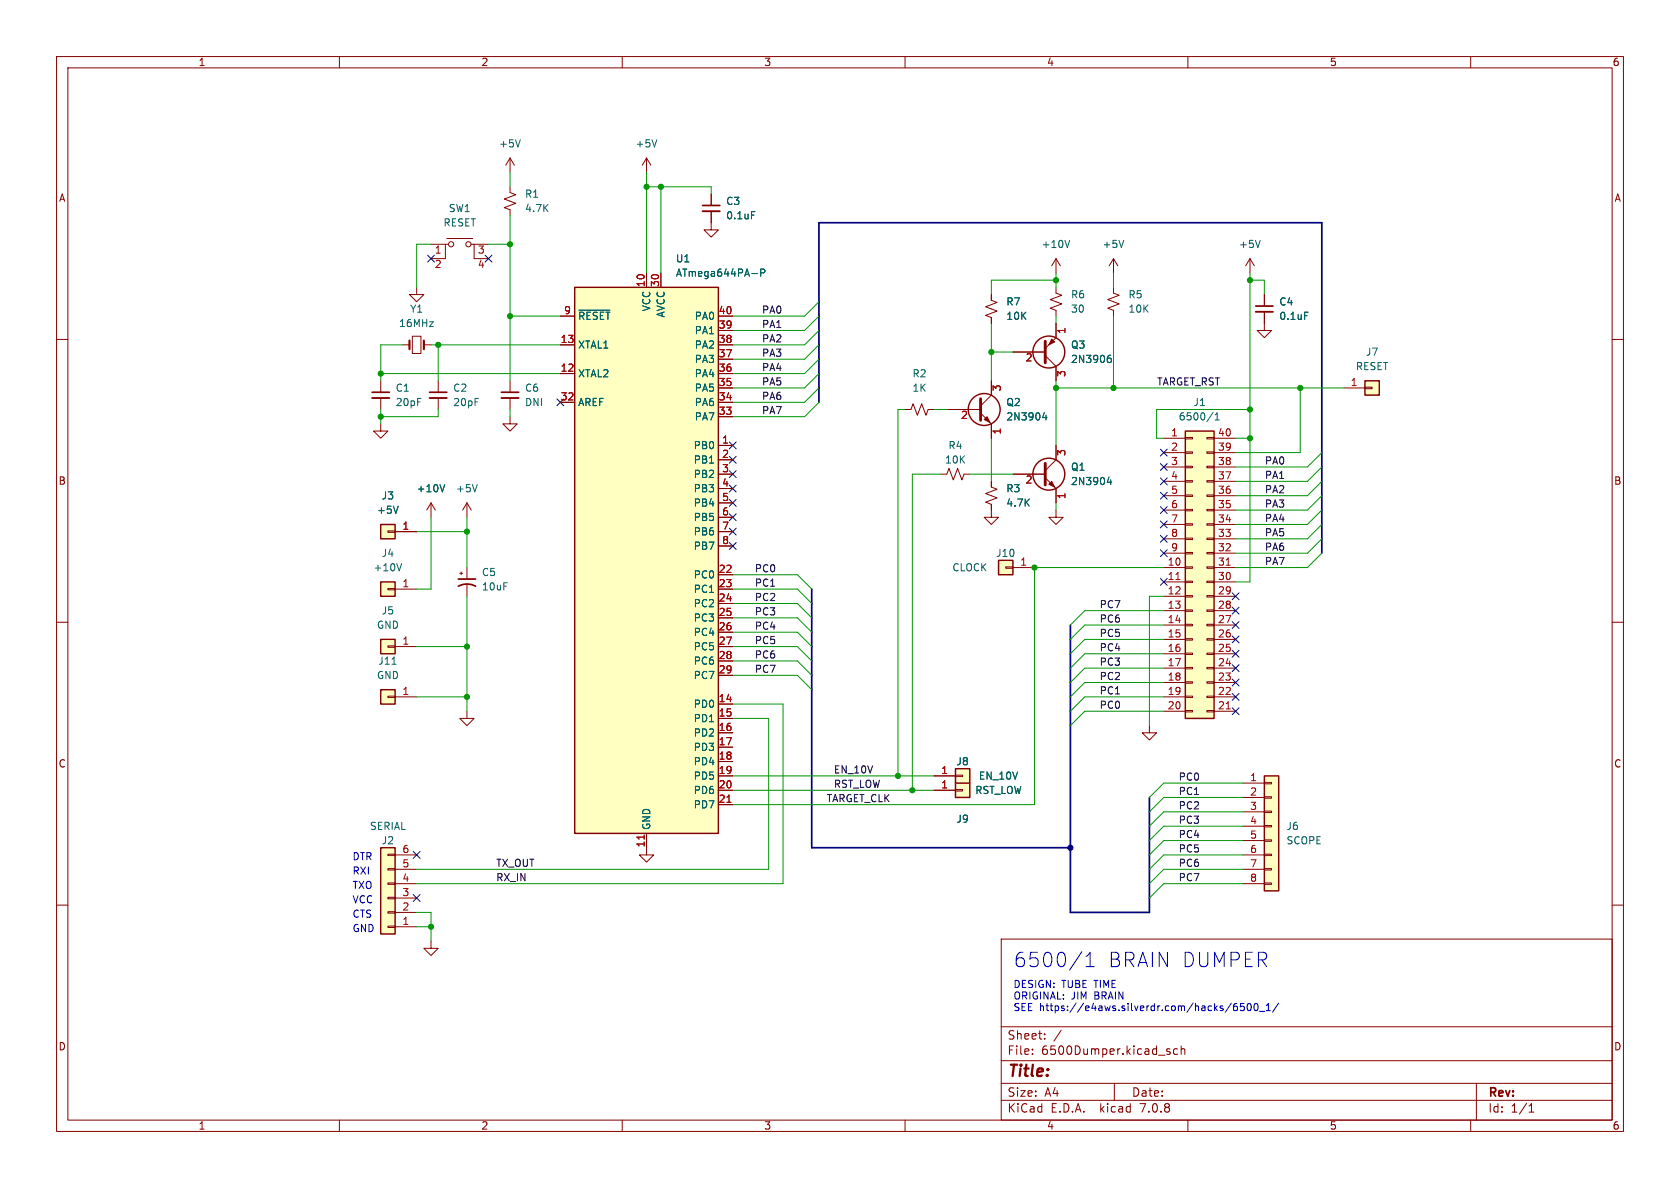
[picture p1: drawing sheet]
<svg xmlns="http://www.w3.org/2000/svg" width="297mm" height="210mm" viewBox="0 0 297 210" stroke-linecap="round" stroke-linejoin="round" font-family="sans-serif">
<g fill="none" stroke="#840000" stroke-width=".18">
<path d="M10 10h277v190h-277zM12 12h273v186h-273zM60 10v2M110 10v2M160 10v2M210 10v2M260 10v2M90.2 33v1l1 .4-2 .8 2 .7-2 .8 1 .4v1M90.2 27.9v2.6M90.2 27.9l.7 1.3M90.2 27.9l-.8 1.3M114.3 27.9v2.6"/>
<path d="M114.3 27.9l-.8 1.3M114.3 27.9l.8 1.3M125.7 37.3v3.3h1.3l-1.3 1.3-1.2-1.3h1.2M125.7 34.3v2M10 60h2M72.9 59.4h1.5v3.1h-1.5zM73.7 50.8v1.3h1.2l-1.2 1.2-1.3-1.2h1.3M76.2 43.2h2.5M79 42.2h4.6M79.2 43.2h-.5v2.5h-2.5M83.3 43.2h.5v2.5h2.6M83.8 43.2h2.6"/>
<path d="M99.1 55.9h2.5M114.3 48.3v2.5M116.8 48.3v2.5M127 58.4h2.5M127 55.9h2.5M175.3 52.1v1l1 .4-2.1 .7 2.1 .8-2.1 .8 1.1 .3v1.1M186.7 57.2v2.5l-1.9 1.9M186.7 50.8v1l1 .4-2 .8 2 .7-2 .8 1 .4v1M186.7 45.7l-.8 1.3M186.7 45.7v2.6M186.7 45.7l.8 1.3M196.8 50.8v1l1.1 .4-2.1 .8 2.1 .7-2.1 .8 1 .4v1"/>
<path d="M196.8 45.7v2.6M196.8 45.7l-.7 1.3M196.8 45.7l.8 1.3M221 45.7l-.8 1.3M221 45.7v2.6M221 45.7l.7 1.3M223.5 55.1v3.3h1.3l-1.3 1.3-1.3-1.3h1.3M223.5 52.1v2M285 60h2M67.3 74.9v1.3h1.3l-1.3 1.3-1.3-1.3h1.3M67.3 67.3v2M67.3 70.4v2"/>
<path d="M71.1 61h1.3M74.9 61h1.3M77.5 67.3v2M77.5 70.4v2M90.2 73.7v1.2h1.2l-1.2 1.3-1.3-1.3h1.3M90.2 67.3v2M90.2 70.4v2M99.1 61h2.5M99.1 66h2.5M99.1 71.1h2.5M127 61h2.5M127 68.6h2.5"/>
<path d="M127 78.7h2.5M127 66h2.5M127 71.1h2.5M127 73.7h2.5M127 63.5h2.5M160 72.4h1l.4-1 .8 2 .7-2 .8 2 .4-1h1M167.6 72.4h5.8M173.4 73l1.9 1.9v2.6M175.3 67.3v2.6l-1.9 1.9M179.1 62.2h5.7M184.8 62.9l1.9 1.9v2.5M186.7 78.7v2.6l-1.9 1.9"/>
<path d="M205.7 77.5h3.8M209.5 79.9h1.3v.2h-1.3zM209.5 77.3h1.3v.3h-1.3zM213.4 79.9h1.2v.2h-1.2zM213.4 77.3h1.2v.3h-1.2zM214.6 77.5h3.8M237.5 68.6h3.8M241.3 68.5h1.3v.2h-1.3zM68.6 93.9h1.2v.2h-1.2zM69.8 94h3.9M76.2 88.9l-.8 1.3M76.2 88.9v2.5"/>
<path d="M76.2 88.9l.8 1.3M82.5 88.9l-.7 1.3M82.5 88.9v2.5M82.5 88.9l.8 1.3M127 94h2.5M127 83.8h2.5M127 81.3h2.5M127 86.4h2.5M127 88.9h2.5M127 91.4h2.5M127 96.5h2.5M166.4 83.8h1l.4-1 .7 2 .8-2 .8 2 .3-1h1"/>
<path d="M175.3 85.1v1l1 .4-2.1 .7 2.1 .8-2.1 .8 1.1 .4v2.2h1.2l-1.2 1.3-1.3-1.3h1.3M179.1 83.8h5.7M184.8 84.5l1.9 1.9v2.5M186.7 90.2v1.2h1.3l-1.3 1.3-1.3-1.3h1.3M205.7 80h3.8M205.7 82.6h3.8M205.7 97.8h3.8M205.7 95.3h3.8M205.7 92.7h3.8M205.7 90.2h3.8M205.7 87.6h3.8M205.7 85.1h3.8"/>
<path d="M209.5 97.7h1.3v.2h-1.3zM209.5 95.1h1.3v.3h-1.3zM209.5 92.6h1.3v.2h-1.3zM209.5 90h1.3v.3h-1.3zM209.5 87.5h1.3v.3h-1.3zM209.5 85h1.3v.2h-1.3zM209.5 82.4h1.3v.3h-1.3zM213.4 97.7h1.2v.2h-1.2zM213.4 95.1h1.2v.3h-1.2zM213.4 92.6h1.2v.2h-1.2zM213.4 90h1.2v.3h-1.2zM213.4 87.5h1.2v.3h-1.2z"/>
<path d="M213.4 85h1.2v.2h-1.2zM213.4 82.4h1.2v.3h-1.2zM214.6 80h3.8M214.6 82.6h3.8M214.6 97.8h3.8M214.6 95.3h3.8M214.6 92.7h3.8M214.6 90.2h3.8M214.6 87.6h3.8M214.6 85.1h3.8M10 110h2M68.6 104h1.2v.3h-1.2z"/>
<path d="M68.6 114.2h1.2v.2h-1.2zM69.8 104.1h3.9M69.8 114.3h3.9M81.3 101.3h.5M81.5 101.1v.5M82.5 100.3v2.1M82.5 103.4v2M127 104.1h2.5M127 101.6h2.5M127 106.7h2.5M127 109.2h2.5M127 111.8h2.5"/>
<path d="M127 114.3h2.5M127 116.8h2.5M127 119.4h2.5M177.8 100.2h1.3v.3h-1.3zM179.1 100.3h3.8M205.7 100.3h3.8M205.7 102.9h3.8M205.7 105.4h3.8M205.7 108h3.8M205.7 110.5h3.8M205.7 113h3.8M205.7 115.6h3.8"/>
<path d="M205.7 118.1h3.8M209.5 118h1.3v.2h-1.3zM209.5 115.4h1.3v.3h-1.3zM209.5 112.9h1.3v.3h-1.3zM209.5 110.4h1.3v.2h-1.3zM209.5 107.8h1.3v.3h-1.3zM209.5 105.3h1.3v.2h-1.3zM209.5 102.7h1.3v.3h-1.3zM209.5 100.2h1.3v.3h-1.3zM213.4 118h1.2v.2h-1.2zM213.4 115.4h1.2v.3h-1.2zM213.4 112.9h1.2v.3h-1.2z"/>
<path d="M213.4 110.4h1.2v.2h-1.2zM213.4 107.8h1.2v.3h-1.2zM213.4 105.3h1.2v.2h-1.2zM213.4 102.7h1.2v.3h-1.2zM213.4 100.2h1.2v.3h-1.2zM214.6 100.3h3.8M214.6 102.9h3.8M214.6 105.4h3.8M214.6 108h3.8M214.6 110.5h3.8M214.6 113h3.8M214.6 115.6h3.8"/>
<path d="M214.6 118.1h3.8M285 110h2M68.6 123.1h1.2v.2h-1.2zM69.8 123.2h3.9M82.5 125.7v1.3h1.3l-1.3 1.3-1.2-1.3h1.2M127 139.7h2.5M127 137.2h2.5M127 124.5h2.5M127 127h2.5M127 129.5h2.5M127 132.1h2.5M127 134.6h2.5"/>
<path d="M165.1 139.7h3.8M165.1 137.2h3.8M168.9 139.6h1.3v.2h-1.3zM168.9 137h1.3v.3h-1.3zM203.2 128.3v1.2h1.3l-1.3 1.3-1.3-1.3h1.3M205.7 123.2h3.8M205.7 120.7h3.8M205.7 125.7h3.8M209.5 125.6h1.3v.3h-1.3zM209.5 123.1h1.3v.2h-1.3zM209.5 120.5h1.3v.3h-1.3zM213.4 125.6h1.2v.3h-1.2z"/>
<path d="M213.4 123.1h1.2v.2h-1.2zM213.4 120.5h1.2v.3h-1.2zM214.6 123.2h3.8M214.6 120.7h3.8M214.6 125.7h3.8M219.7 138.4h3.8M223.5 138.3h1.3v.3h-1.3zM10 160h2M68.6 151h1.2v.3h-1.2zM68.6 153.5h1.2v.3h-1.2zM68.6 156.1h1.2v.2h-1.2zM68.6 158.6h1.2v.3h-1.2z"/>
<path d="M69.8 151.1h3.9M69.8 153.7h3.9M69.8 156.2h3.9M69.8 158.8h3.9M114.3 147.3v3.8h1.3l-1.3 1.3-1.3-1.3h1.3M127 142.2h2.5M219.7 141h3.8M219.7 143.5h3.8M219.7 146.1h3.8M219.7 148.6h3.8M219.7 151.1h3.8M219.7 153.7h3.8"/>
<path d="M219.7 156.2h3.8M223.5 156.1h1.3v.2h-1.3zM223.5 153.5h1.3v.3h-1.3zM223.5 151h1.3v.3h-1.3zM223.5 148.5h1.3v.2h-1.3zM223.5 145.9h1.3v.3h-1.3zM223.5 143.4h1.3v.2h-1.3zM223.5 140.8h1.3v.3h-1.3zM285 160h2M68.6 161.2h1.2v.2h-1.2zM68.6 163.7h1.2v.3h-1.2zM69.8 163.8h3.9"/>
<path d="M69.8 161.3h3.9M76.2 166.4v1.2h1.3l-1.3 1.3-1.3-1.3h1.3M177 166h108v32h-108zM60 198v2M110 198v2M160 198v2M177 194.5h108M177 191.5h108M177 187.5h108M177 181.5h108M182.5 186.3v.1M182.5 185.5v.1"/>
<path d="M184.7 183.6v.1M184.7 182.8v.1M187.6 182.1l-1.3 2M197 191.5v3M206.5 185.9l.3 .1 .1 .2-.2 .2h-.3M206.5 185.4l.3 .1M208.2 185.5l-.5-.1-.2 .3v.4l.1 .2h.6M208.8 185.5l.2-.1 .4 .1 .1 .9M208.8 184.9v1.5M210 198v2M260 198v2M261 191.5v6.5"/>
<path d="M270.3 196.6h.9M270.3 195.5l.4-.4v1.5"/>
<circle cx="79.8" cy="43.2" r=".46"/>
<circle cx="82.8" cy="43.2" r=".46"/>
</g>
<g fill="#ffffc2" stroke="#ffffc2" stroke-width=".18">
<path d="M176.5 99.1h2.6v2.5h-2.6z"/>
<path d="M67.3 121.9h2.5v2.6h-2.5z"/>
<path d="M223.5 137.2h2.6v20.3h-2.6z"/>
<path d="M67.3 149.9h2.5v15.2h-2.5z"/>
<path d="M67.3 92.7h2.5v2.6h-2.5z"/>
<path d="M168.9 138.4h2.5v2.6h-2.5z"/>
<path d="M209.5 76.2h5.1v50.8h-5.1z"/>
<path d="M67.3 102.9h2.5v2.5h-2.5z"/>
<path d="M168.9 135.9h2.5v2.5h-2.5z"/>
<path d="M241.3 67.3h2.5v2.6h-2.5z"/>
<path d="M101.6 50.8h25.4v96.5h-25.4z"/>
<path d="M67.3 113h2.5v2.6h-2.5z"/>
</g>
<g fill="none" stroke="#840000" stroke-width=".25">
<path d="M101.6 50.8h25.4v96.5h-25.4zM209.5 76.2h5.1v50.8h-5.1zM241.3 67.3h2.5v2.6h-2.5zM67.3 92.7h2.5v2.6h-2.5zM176.5 99.1h2.6v2.5h-2.6zM67.3 102.9h2.5v2.5h-2.5zM67.3 113h2.5v2.6h-2.5zM67.3 121.9h2.5v2.6h-2.5zM168.9 138.4h2.5v2.6h-2.5zM168.9 135.9h2.5v2.5h-2.5zM223.5 137.2h2.6v20.3h-2.6zM67.3 149.9h2.5v15.2h-2.5z"/>
<circle cx="174" cy="72.4" r="2.82"/>
<circle cx="185.4" cy="62.2" r="2.82"/>
<circle cx="185.4" cy="83.8" r="2.82"/>
</g>
<g fill="none" stroke="#006464" stroke-width=".18">
<path d="M92 24.7l-.4 1.3M116.1 24.7l-.4 1.3M132.9 37.4h.6M102.3 54.8h5.5M132.9 48.4h1M134.5 48.2h.6l.1-.2v-.3l-.7-.1v1.2M189.1 42.5l-.4 1.3M198.7 42.5l-.5 1.3M222.8 42.5l-.4 1.3M230.6 55.2h.7M184.6 72.9l-.3 .9h.8M184.9 73.4v.8"/>
<path d="M195.9 63.4l.3-.1 .3 .2-.1 .5h-.5M196.4 62.8l-.5 .1M214.4 72.9l-1 1.6M214.8 74.2h.7M214.8 73.3l.4-.3v1.2M70.4 89.5l-.4 1.2M71 99.6l-.4 1.3M78.6 85.7l-.4 1.2M84.4 85.7l-.5 1.2M196.1 84.3l-.3 .9h.7M196.4 84.8v.9M69.3 117.4h.7"/>
</g>
<path d="M72.4 60.2v1.5M74.9 60.2v1.5" fill="none" stroke="#840000" stroke-width=".38"/>
<path d="M173.4 70.5v3.8M184.8 60.3v3.8M184.8 81.9v3.8" fill="none" stroke="#840000" stroke-width=".51"/>
<g fill="#840000" stroke="#840000" stroke-width=".18">
<path d="M174 74.2l.5-.5 .5 1z"/>
<path d="M185.9 59.9l.5 .6-1 .5z"/>
<path d="M185.4 85.6l.5-.5 .5 1z"/>
</g>
<path d="M216.8 99.9h.7M207.9 102.5h.7M216.8 125.3h.7M113.9 147.6v.7M128.5 141.8h.7" fill="none" stroke="#a90000" stroke-width=".18"/>
<path d="M124.2 37.3h3.1M222 55.1h3M65.8 70.4h3M75.9 70.4h3.1M88.6 70.4h3.1" fill="none" stroke="#840000" stroke-width=".33"/>
<path d="M124.2 36.3h3.1M222 54.1h3M65.8 69.3h3M75.9 69.3h3.1M88.6 69.3h3.1M81 103.6a3.2 3.2 0 0 1 3.1 0M81 102.4h3.1" fill="none" stroke="#840000" stroke-width=".3"/>
<path d="M191.3 168.2l-2.2 3.3M192 170.9h1.4M192 169.1l.7-.8v2.6M217.7 177.3l-1.1 1.7M218.7 177.4h-.4a.86 .86 0 0 0 0 1.3l.4-.2 .1-.4-.3-.2h-.2l-.2 .2M219.9 177.4h-.6v.6l.1-.1h.5l.1 .2-.1 .4-.2 .2-.4-.2M220.6 177.5l.2-.1a.68 .68 0 0 1 .4 .6 .68 .68 0 0 1-.4 .7l-.2-.2-.1-.3zM221.8 177.5l.2-.1a.68 .68 0 0 1 .4 .6 .68 .68 0 0 1-.4 .7l-.2-.2-.1-.3zM222.7 178.8h.9M223.9 178.7h.7M223.9 177.7l.3-.3v1.3M226 177.3l-1 1.7" fill="none" stroke="#0000c2" stroke-width=".18"/>
<path d="M144.8 71.1v-31.7h88.9v58.4M143.5 104.1v45.8h45.7M189.2 110.5v50.8h14v-20.3" fill="none" stroke="#000084" stroke-width=".3"/>
<g fill="none" stroke="#009600" stroke-width=".18">
<path d="M90.2 30.5v2.5M90.2 38.1v29.2M114.3 33h11.4v1.3M114.3 30.5v17.8M116.8 33v15.3M76.2 43.2h-2.5v7.6M86.4 43.2h3.8M90.2 55.9h8.9M144.8 58.4l-2.6 2.6h-12.7M144.8 55.9l-2.6 2.5h-12.7M144.8 53.3l-2.6 2.6h-12.7M175.3 57.2v10.1"/>
<path d="M186.7 49.5h-11.4v2.6M186.7 48.3v2.5M186.7 55.9v1.3M196.8 48.3v2.5M196.8 55.9v12.7M221 49.5h2.5v2.6M221 48.3v54.6h-2.6M67.3 66h31.8M67.3 72.4v2.5M71.1 61h-3.8v6.3M76.2 61h22.9M77.5 72.4v1.3h-10.2"/>
<path d="M77.5 61v6.3M90.2 72.4v1.3M144.8 66l-2.6 2.6h-12.7M144.8 68.6l-2.6 2.5h-12.7M144.8 63.5l-2.6 2.5h-12.7M144.8 61l-2.6 2.5h-12.7M144.8 71.1l-2.6 2.6h-12.7M160 72.4h-1.3v64.8M165.1 72.4h2.5M175.3 77.5v7.6M175.3 62.2h3.8M186.7 67.3v11.4"/>
<path d="M186.7 68.6h50.8M218.4 77.5h2.6M221 72.4h-16.5v5.1h1.2M229.9 68.6v11.4h-11.5M73.7 94h8.8M76.2 91.4v12.7h-2.5M82.5 91.4v8.9M166.4 83.8h-5.1v55.9M171.4 83.8h7.7M186.7 88.9v1.3M233.7 82.6l-2.6 2.5h-12.7M233.7 80l-2.6 2.6h-12.7"/>
<path d="M233.7 85.1l-2.6 2.5h-12.7M233.7 90.2l-2.6 2.5h-12.7M233.7 87.6l-2.6 2.6h-12.7M233.7 92.7l-2.6 2.6h-12.7M233.7 95.3l-2.6 2.5h-12.7M233.7 97.8l-2.6 2.5h-12.7M73.7 114.3h8.8M82.5 105.4v20.3M129.5 109.2h11.5l2.5 2.6M129.5 114.3h11.5l2.5 2.5M129.5 116.8h11.5l2.5 2.6M129.5 111.8h11.5l2.5 2.5"/>
<path d="M129.5 119.4h11.5l2.5 2.5M129.5 106.7h11.5l2.5 2.5M129.5 101.6h11.5l2.5 2.5M129.5 104.1h11.5l2.5 2.6M205.7 108h-13.9l-2.6 2.5M205.7 113h-13.9l-2.6 2.6M205.7 110.5h-13.9l-2.6 2.5M205.7 105.4h-2.5v22.9M205.7 100.3h-22.8v41.9h-53.4M205.7 118.1h-13.9l-2.6 2.6M205.7 115.6h-13.9l-2.6 2.5M73.7 123.2h8.8"/>
<path d="M129.5 137.2h35.6M129.5 139.7h35.6M129.5 127h6.4v26.7h-62.2M129.5 124.5h8.9v31.7h-64.7M205.7 123.2h-13.9l-2.6 2.5M205.7 120.7h-13.9l-2.6 2.5M205.7 125.7h-13.9l-2.6 2.6M219.7 138.4h-14l-2.5 2.6M219.7 141h-14l-2.5 2.5M219.7 143.5h-14l-2.5 2.6M219.7 146.1h-14l-2.5 2.5M219.7 153.7h-14l-2.5 2.5"/>
<path d="M219.7 151.1h-14l-2.5 2.6M219.7 148.6h-14l-2.5 2.5M219.7 156.2h-14l-2.5 2.6M73.7 161.3h2.5v5.1M73.7 163.8h2.5"/>
</g>
<g fill="none" stroke="#000084" stroke-width=".18">
<path d="M75.6 45.1l1.2 1.2M76.8 45.1l-1.2 1.2M85.8 45.1l1.2 1.2M87 45.1l-1.2 1.2M98.5 70.5l1.2 1.2M99.7 70.5l-1.2 1.2M128.9 78.1l1.2 1.2M130.1 78.1l-1.2 1.2M205.1 79.4l1.2 1.2M206.3 79.4l-1.2 1.2M128.9 85.8l1.2 1.2M128.9 88.3l1.2 1.2"/>
<path d="M128.9 83.2l1.2 1.2M128.9 80.7l1.2 1.2M128.9 90.8l1.2 1.2M128.9 93.4l1.2 1.2M128.9 95.9l1.2 1.2M130.1 85.8l-1.2 1.2M130.1 88.3l-1.2 1.2M130.1 83.2l-1.2 1.2M130.1 80.7l-1.2 1.2M130.1 90.8l-1.2 1.2M130.1 93.4l-1.2 1.2M130.1 95.9l-1.2 1.2"/>
<path d="M205.1 97.2l1.2 1.2M205.1 92.1l1.2 1.2M205.1 94.6l1.2 1.3M205.1 84.5l1.2 1.2M205.1 81.9l1.2 1.3M205.1 87l1.2 1.2M205.1 89.6l1.2 1.2M206.3 92.1l-1.2 1.2M206.3 94.6l-1.2 1.3M206.3 84.5l-1.2 1.2M206.3 97.2l-1.2 1.2M206.3 81.9l-1.2 1.3"/>
<path d="M206.3 87l-1.2 1.2M206.3 89.6l-1.2 1.2M205.1 102.3l1.2 1.2M206.3 102.3l-1.2 1.2M217.8 104.8l1.2 1.2M217.8 107.3l1.2 1.3M217.8 115l1.2 1.2M217.8 112.4l1.2 1.2M217.8 109.9l1.2 1.2M217.8 117.5l1.2 1.2M219 104.8l-1.2 1.2M219 107.3l-1.2 1.3"/>
<path d="M219 115l-1.2 1.2M219 112.4l-1.2 1.2M219 109.9l-1.2 1.2M219 117.5l-1.2 1.2M217.8 125.1l1.2 1.2M217.8 122.6l1.2 1.2M217.8 120l1.2 1.3M219 125.1l-1.2 1.2M219 122.6l-1.2 1.2M219 120l-1.2 1.3M73.1 158.1l1.2 1.3M73.1 150.5l1.2 1.2"/>
<path d="M74.3 158.1l-1.2 1.3M74.3 150.5l-1.2 1.2"/>
</g>
<g fill="#009600" stroke="#009600" stroke-width=".18">
<circle cx="221" cy="77.5" r=".46"/>
<circle cx="221" cy="72.4" r=".46"/>
<circle cx="229.9" cy="68.6" r=".46"/>
<circle cx="182.9" cy="100.3" r=".46"/>
<circle cx="221" cy="49.5" r=".46"/>
<circle cx="175.3" cy="62.2" r=".46"/>
<circle cx="186.7" cy="68.6" r=".46"/>
<circle cx="196.8" cy="68.6" r=".46"/>
<circle cx="186.7" cy="49.5" r=".46"/>
<circle cx="158.7" cy="137.2" r=".46"/>
<circle cx="161.3" cy="139.7" r=".46"/>
<circle cx="67.3" cy="66" r=".46"/>
<circle cx="77.5" cy="61" r=".46"/>
<circle cx="67.3" cy="73.7" r=".46"/>
<circle cx="82.5" cy="94" r=".46"/>
<circle cx="76.2" cy="163.8" r=".46"/>
<circle cx="82.5" cy="114.3" r=".46"/>
<circle cx="82.5" cy="123.2" r=".46"/>
<circle cx="116.8" cy="33" r=".46"/>
<circle cx="114.3" cy="33" r=".46"/>
<circle cx="90.2" cy="55.9" r=".46"/>
<circle cx="90.2" cy="43.2" r=".46"/>
</g>
<circle cx="189.2" cy="149.9" r=".46" fill="#000084" stroke="#000084" stroke-width=".18"/>
<g font-size="3.5" fill="#0000c2">
<text x="179.1" y="171.2">6500/1</text>
<text x="195.7" y="171.2">BRAIN DUMPER</text>
</g>
<text font-size="2.8" fill="#840000" x="178" y="190.9">Title:</text>
<g font-size="2.1" fill="#840000">
<text x="178" y="184">Sheet:</text>
<text x="178" y="186.7">File:</text>
<text x="184.1" y="186.7">6500Dumper.kicad_sch</text>
<text x="178" y="196.9">KiCad</text>
<text x="178" y="194.1">Size:</text>
<text x="184.7" y="194.1">A4</text>
<text x="185.7" y="196.9">E.D.A.</text>
<text x="194.6" y="196.9">kicad</text>
<text x="200" y="194.1">Date:</text>
<text x="201.8" y="196.9">7.0.8</text>
<text x="263" y="194.3">Rev:</text>
<text x="263" y="196.9">Id:</text>
<text x="267.1" y="196.9">1/1</text>
</g>
<g font-size="1.8" fill="#840000">
<text x="35" y="11.9">1</text>
<text x="85" y="11.9">2</text>
<text x="135" y="11.9">3</text>
<text x="185" y="11.9">4</text>
<text x="235" y="11.9">5</text>
<text x="285" y="11.9">6</text>
<text x="10.3" y="35.9">A</text>
<text x="285.3" y="35.9">A</text>
<text x="10.3" y="85.9">B</text>
<text x="285.3" y="85.9">B</text>
<text x="10.3" y="135.9">C</text>
<text x="285.3" y="135.9">C</text>
<text x="10.3" y="185.9">D</text>
<text x="285.3" y="185.9">D</text>
<text x="35" y="199.9">1</text>
<text x="85" y="199.9">2</text>
<text x="135" y="199.9">3</text>
<text x="185" y="199.9">4</text>
<text x="235" y="199.9">5</text>
<text x="285" y="199.9">6</text>
</g>
<g font-size="1.8" fill="#006464">
<text x="88.1" y="26.3">+5V</text>
<text x="112.3" y="26.3">+5V</text>
<text x="92.7" y="35.2">R1</text>
<text x="78.3" y="40.2">RESET</text>
<text x="79.2" y="37.7">SW1</text>
<text x="92.7" y="37.7">4.7K</text>
<text x="128.3" y="36.4">C3</text>
<text x="128.3" y="39">0.1uF</text>
<text x="119.4" y="46.6">U1</text>
<text x="184" y="44">+10V</text>
<text x="194.8" y="44">+5V</text>
<text x="218.9" y="44">+5V</text>
<text x="119.4" y="49.1">ATmega644PA-P</text>
<text x="189.2" y="52.9">R6</text>
<text x="199.4" y="52.9">R5</text>
<text x="70.4" y="58">16MHz</text>
<text x="72.4" y="55.5">Y1</text>
<text x="102.1" y="56.7">~{RESET}</text>
<text x="115.2" y="55.1" transform="rotate(-90 115.2 55.1)">VCC</text>
<text x="117.7" y="56.2" transform="rotate(-90 117.7 56.2)">AVCC</text>
<text x="122.7" y="59.3">PA1</text>
<text x="122.7" y="56.7">PA0</text>
<text x="177.8" y="54.2">R7</text>
<text x="177.8" y="56.7">10K</text>
<text x="189.2" y="55.5">30</text>
<text x="199.4" y="55.5">10K</text>
<text x="226.1" y="54.2">C4</text>
<text x="226.1" y="56.7">0.1uF</text>
<text x="102.1" y="61.8">XTAL1</text>
<text x="122.7" y="64.4">PA3</text>
<text x="122.7" y="61.8">PA2</text>
<text x="189.2" y="61.8">Q3</text>
<text x="189.2" y="64.4">2N3906</text>
<text x="239.6" y="65.6">RESET</text>
<text x="241.4" y="63.1">J7</text>
<text x="69.9" y="69.4">C1</text>
<text x="69.9" y="72">20pF</text>
<text x="80" y="69.4">C2</text>
<text x="80" y="72">20pF</text>
<text x="92.7" y="69.4">C6</text>
<text x="92.7" y="72">DNI</text>
<text x="102.1" y="66.9">XTAL2</text>
<text x="102.1" y="72">AREF</text>
<text x="122.7" y="72">PA6</text>
<text x="122.7" y="69.4">PA5</text>
<text x="122.7" y="66.9">PA4</text>
<text x="161.2" y="66.9">R2</text>
<text x="161.2" y="69.4">1K</text>
<text x="177.8" y="72">Q2</text>
<text x="210.9" y="72">J1</text>
<text x="122.7" y="74.5">PA7</text>
<text x="177.8" y="74.5">2N3904</text>
<text x="208.3" y="74.5">6500/1</text>
<text x="122.5" y="79.6">PB0</text>
<text x="122.5" y="82.1">PB1</text>
<text x="167" y="82.1">10K</text>
<text x="167.6" y="79.6">R4</text>
<text x="189.2" y="83.4">Q1</text>
<text x="67.4" y="88.5">J3</text>
<text x="73.6" y="87.2">+10V</text>
<text x="80.5" y="87.2">+5V</text>
<text x="122.5" y="84.7">PB2</text>
<text x="122.5" y="87.2">PB3</text>
<text x="122.5" y="89.8">PB4</text>
<text x="177.8" y="87.2">R3</text>
<text x="177.8" y="89.8">4.7K</text>
<text x="189.2" y="86">2N3904</text>
<text x="66.5" y="91">+5V</text>
<text x="122.5" y="92.3">PB5</text>
<text x="122.5" y="94.8">PB6</text>
<text x="65.9" y="101.2">+10V</text>
<text x="67.4" y="98.7">J4</text>
<text x="122.5" y="97.4">PB7</text>
<text x="168.3" y="101.2">CLOCK</text>
<text x="176" y="98.7">J10</text>
<text x="85.1" y="102">C5</text>
<text x="85.1" y="104.6">10uF</text>
<text x="122.5" y="102.5">PC0</text>
<text x="122.5" y="105">PC1</text>
<text x="122.5" y="107.5">PC2</text>
<text x="66.5" y="111.4">GND</text>
<text x="67.4" y="108.8">J5</text>
<text x="122.5" y="110.1">PC3</text>
<text x="122.5" y="112.6">PC4</text>
<text x="66.8" y="117.7">J11</text>
<text x="122.5" y="115.2">PC5</text>
<text x="122.5" y="117.7">PC6</text>
<text x="66.5" y="120.2">GND</text>
<text x="122.5" y="125.3">PD0</text>
<text x="122.5" y="120.2">PC7</text>
<text x="122.5" y="127.9">PD1</text>
<text x="122.5" y="130.4">PD2</text>
<text x="122.5" y="132.9">PD3</text>
<text x="122.5" y="135.5">PD4</text>
<text x="169" y="135.5">J8</text>
<text x="122.5" y="138">PD5</text>
<text x="122.5" y="140.6">PD6</text>
<text x="122.5" y="143.1">PD7</text>
<text x="172.3" y="140.6">RST_LOW</text>
<text x="173" y="138">EN_10V</text>
<text x="65.3" y="146.9">SERIAL</text>
<text x="67.4" y="149.5">J2</text>
<text x="115.2" y="146.8" transform="rotate(-90 115.2 146.8)">GND</text>
<text x="169" y="145.6">J9</text>
<text x="227.3" y="146.9">J6</text>
<text x="227.3" y="149.5">SCOPE</text>
</g>
<g font-size="1.8" fill="#a90000">
<text x="76.8" y="45.2">1</text>
<text x="76.8" y="47.7">2</text>
<text x="84.4" y="45.2">3</text>
<text x="84.4" y="47.7">4</text>
<text x="114" y="50.8" transform="rotate(-90 114 50.8)">10</text>
<text x="116.6" y="50.8" transform="rotate(-90 116.6 50.8)">30</text>
<text x="99.6" y="55.6">9</text>
<text x="127" y="58.2">39</text>
<text x="127" y="55.6">40</text>
<text x="188.7" y="59.1" transform="rotate(-90 188.7 59.1)">1</text>
<text x="99" y="65.8">12</text>
<text x="99" y="60.7">13</text>
<text x="127" y="65.8">36</text>
<text x="127" y="63.2">37</text>
<text x="127" y="60.7">38</text>
<text x="181.2" y="64.2">2</text>
<text x="99" y="70.9">32</text>
<text x="127" y="70.9">34</text>
<text x="127" y="68.3">35</text>
<text x="177.2" y="69.3" transform="rotate(-90 177.2 69.3)">3</text>
<text x="188.7" y="66.7" transform="rotate(-90 188.7 66.7)">3</text>
<text x="238.7" y="68.3">1</text>
<text x="127" y="73.4">33</text>
<text x="169.8" y="74.4">2</text>
<text x="177.2" y="76.9" transform="rotate(-90 177.2 76.9)">1</text>
<text x="206.9" y="77.2">1</text>
<text x="215.2" y="77.2">40</text>
<text x="127.6" y="78.5">1</text>
<text x="127.6" y="81">2</text>
<text x="127.6" y="83.6">3</text>
<text x="188.7" y="80.7" transform="rotate(-90 188.7 80.7)">3</text>
<text x="206.9" y="79.8">2</text>
<text x="206.9" y="82.3">3</text>
<text x="215.2" y="82.3">38</text>
<text x="215.2" y="79.8">39</text>
<text x="127.6" y="86.1">4</text>
<text x="127.6" y="88.6">5</text>
<text x="181.2" y="85.8">2</text>
<text x="188.7" y="88.3" transform="rotate(-90 188.7 88.3)">1</text>
<text x="206.9" y="84.8">4</text>
<text x="206.9" y="87.4">5</text>
<text x="206.9" y="89.9">6</text>
<text x="215.2" y="89.9">35</text>
<text x="215.2" y="87.4">36</text>
<text x="215.2" y="84.8">37</text>
<text x="71" y="93.7">1</text>
<text x="127.6" y="91.2">6</text>
<text x="127.6" y="93.7">7</text>
<text x="206.9" y="92.5">7</text>
<text x="206.9" y="95">8</text>
<text x="215.2" y="95">33</text>
<text x="215.2" y="92.5">34</text>
<text x="127" y="101.3">22</text>
<text x="127.6" y="96.3">8</text>
<text x="180.3" y="100.1">1</text>
<text x="206.3" y="100.1">10</text>
<text x="206.9" y="97.5">9</text>
<text x="215.2" y="100.1">31</text>
<text x="215.2" y="97.5">32</text>
<text x="71" y="103.9">1</text>
<text x="127" y="103.9">23</text>
<text x="127" y="106.4">24</text>
<text x="206.3" y="102.6">11</text>
<text x="206.3" y="105.2">12</text>
<text x="206.3" y="107.7">13</text>
<text x="215.2" y="107.7">28</text>
<text x="215.2" y="105.2">29</text>
<text x="215.2" y="102.6">30</text>
<text x="127" y="109">25</text>
<text x="127" y="111.5">26</text>
<text x="206.3" y="110.2">14</text>
<text x="206.3" y="112.8">15</text>
<text x="215.2" y="112.8">26</text>
<text x="215.2" y="110.2">27</text>
<text x="71" y="114">1</text>
<text x="127" y="114">27</text>
<text x="127" y="116.6">28</text>
<text x="127" y="119.1">29</text>
<text x="206.3" y="115.3">16</text>
<text x="206.3" y="117.9">17</text>
<text x="215.2" y="117.9">24</text>
<text x="215.2" y="115.3">25</text>
<text x="71" y="122.9">1</text>
<text x="127" y="124.2">14</text>
<text x="206.3" y="120.4">18</text>
<text x="206.3" y="122.9">19</text>
<text x="206.3" y="125.5">20</text>
<text x="215.2" y="125.5">21</text>
<text x="215.2" y="122.9">22</text>
<text x="215.2" y="120.4">23</text>
<text x="127" y="126.7">15</text>
<text x="127" y="129.3">16</text>
<text x="127" y="131.8">17</text>
<text x="127" y="134.4">18</text>
<text x="127" y="136.9">19</text>
<text x="166.3" y="136.9">1</text>
<text x="127" y="139.4">20</text>
<text x="127" y="142">21</text>
<text x="166.3" y="139.4">1</text>
<text x="220.9" y="138.2">1</text>
<text x="220.9" y="140.7">2</text>
<text x="220.9" y="143.3">3</text>
<text x="114" y="149.9" transform="rotate(-90 114 149.9)">11</text>
<text x="220.9" y="145.8">4</text>
<text x="220.9" y="148.3">5</text>
<text x="71" y="156">4</text>
<text x="71" y="153.4">5</text>
<text x="71" y="150.9">6</text>
<text x="220.9" y="150.9">6</text>
<text x="220.9" y="153.4">7</text>
<text x="220.9" y="156">8</text>
<text x="71" y="161">2</text>
<text x="71" y="158.5">3</text>
<text x="71" y="163.6">1</text>
</g>
<g font-size="1.8" fill="#0f0f0f">
<text x="134.6" y="55.5">PA0</text>
<text x="134.6" y="58.1">PA1</text>
<text x="134.6" y="60.6">PA2</text>
<text x="134.6" y="63.2">PA3</text>
<text x="134.6" y="65.7">PA4</text>
<text x="134.6" y="70.8">PA6</text>
<text x="134.6" y="68.2">PA5</text>
<text x="204.5" y="68.2">TARGET_RST</text>
<text x="134.6" y="73.3">PA7</text>
<text x="223.5" y="82.2">PA0</text>
<text x="223.5" y="87.3">PA2</text>
<text x="223.5" y="89.8">PA3</text>
<text x="223.5" y="84.7">PA1</text>
<text x="223.5" y="92.4">PA4</text>
<text x="223.5" y="94.9">PA5</text>
<text x="133.3" y="101.3">PC0</text>
<text x="223.5" y="97.4">PA6</text>
<text x="223.5" y="100">PA7</text>
<text x="133.3" y="103.8">PC1</text>
<text x="133.3" y="106.3">PC2</text>
<text x="194.3" y="107.6">PC7</text>
<text x="133.3" y="111.4">PC4</text>
<text x="133.3" y="114">PC5</text>
<text x="133.3" y="108.9">PC3</text>
<text x="194.3" y="110.1">PC6</text>
<text x="194.3" y="112.7">PC5</text>
<text x="133.3" y="116.5">PC6</text>
<text x="133.3" y="119">PC7</text>
<text x="194.3" y="115.2">PC4</text>
<text x="194.3" y="117.8">PC3</text>
<text x="194.3" y="120.3">PC2</text>
<text x="194.3" y="125.4">PC0</text>
<text x="194.3" y="122.8">PC1</text>
<text x="147.3" y="136.8">EN_10V</text>
<text x="146" y="141.9">TARGET_CLK</text>
<text x="147.3" y="139.4">RST_LOW</text>
<text x="208.3" y="140.6">PC1</text>
<text x="208.3" y="143.2">PC2</text>
<text x="208.3" y="138.1">PC0</text>
<text x="208.3" y="148.2">PC4</text>
<text x="208.3" y="145.7">PC3</text>
<text x="87.6" y="153.3">TX_OUT</text>
<text x="87.6" y="155.9">RX_IN</text>
<text x="208.3" y="153.3">PC6</text>
<text x="208.3" y="150.8">PC5</text>
<text x="208.3" y="155.9">PC7</text>
</g>
<g font-size="1.8" fill="#0000c2">
<text x="62.2" y="154.7">RXI</text>
<text x="62.2" y="152.2">DTR</text>
<text x="62.2" y="159.8">VCC</text>
<text x="62.2" y="157.2">TXO</text>
<text x="62.2" y="164.9">GND</text>
<text x="62.2" y="162.3">CTS</text>
<text x="179.1" y="174.7">DESIGN:</text>
<text x="179.1" y="176.8">ORIGINAL:</text>
<text x="179.1" y="178.8">SEE https://e4aws.silverdr.com/hacks/6500_1/</text>
<text x="187.7" y="174.7">TUBE TIME</text>
<text x="189.4" y="176.8">JIM</text>
<text x="193.6" y="176.8">BRAIN</text>
</g>
</svg>
